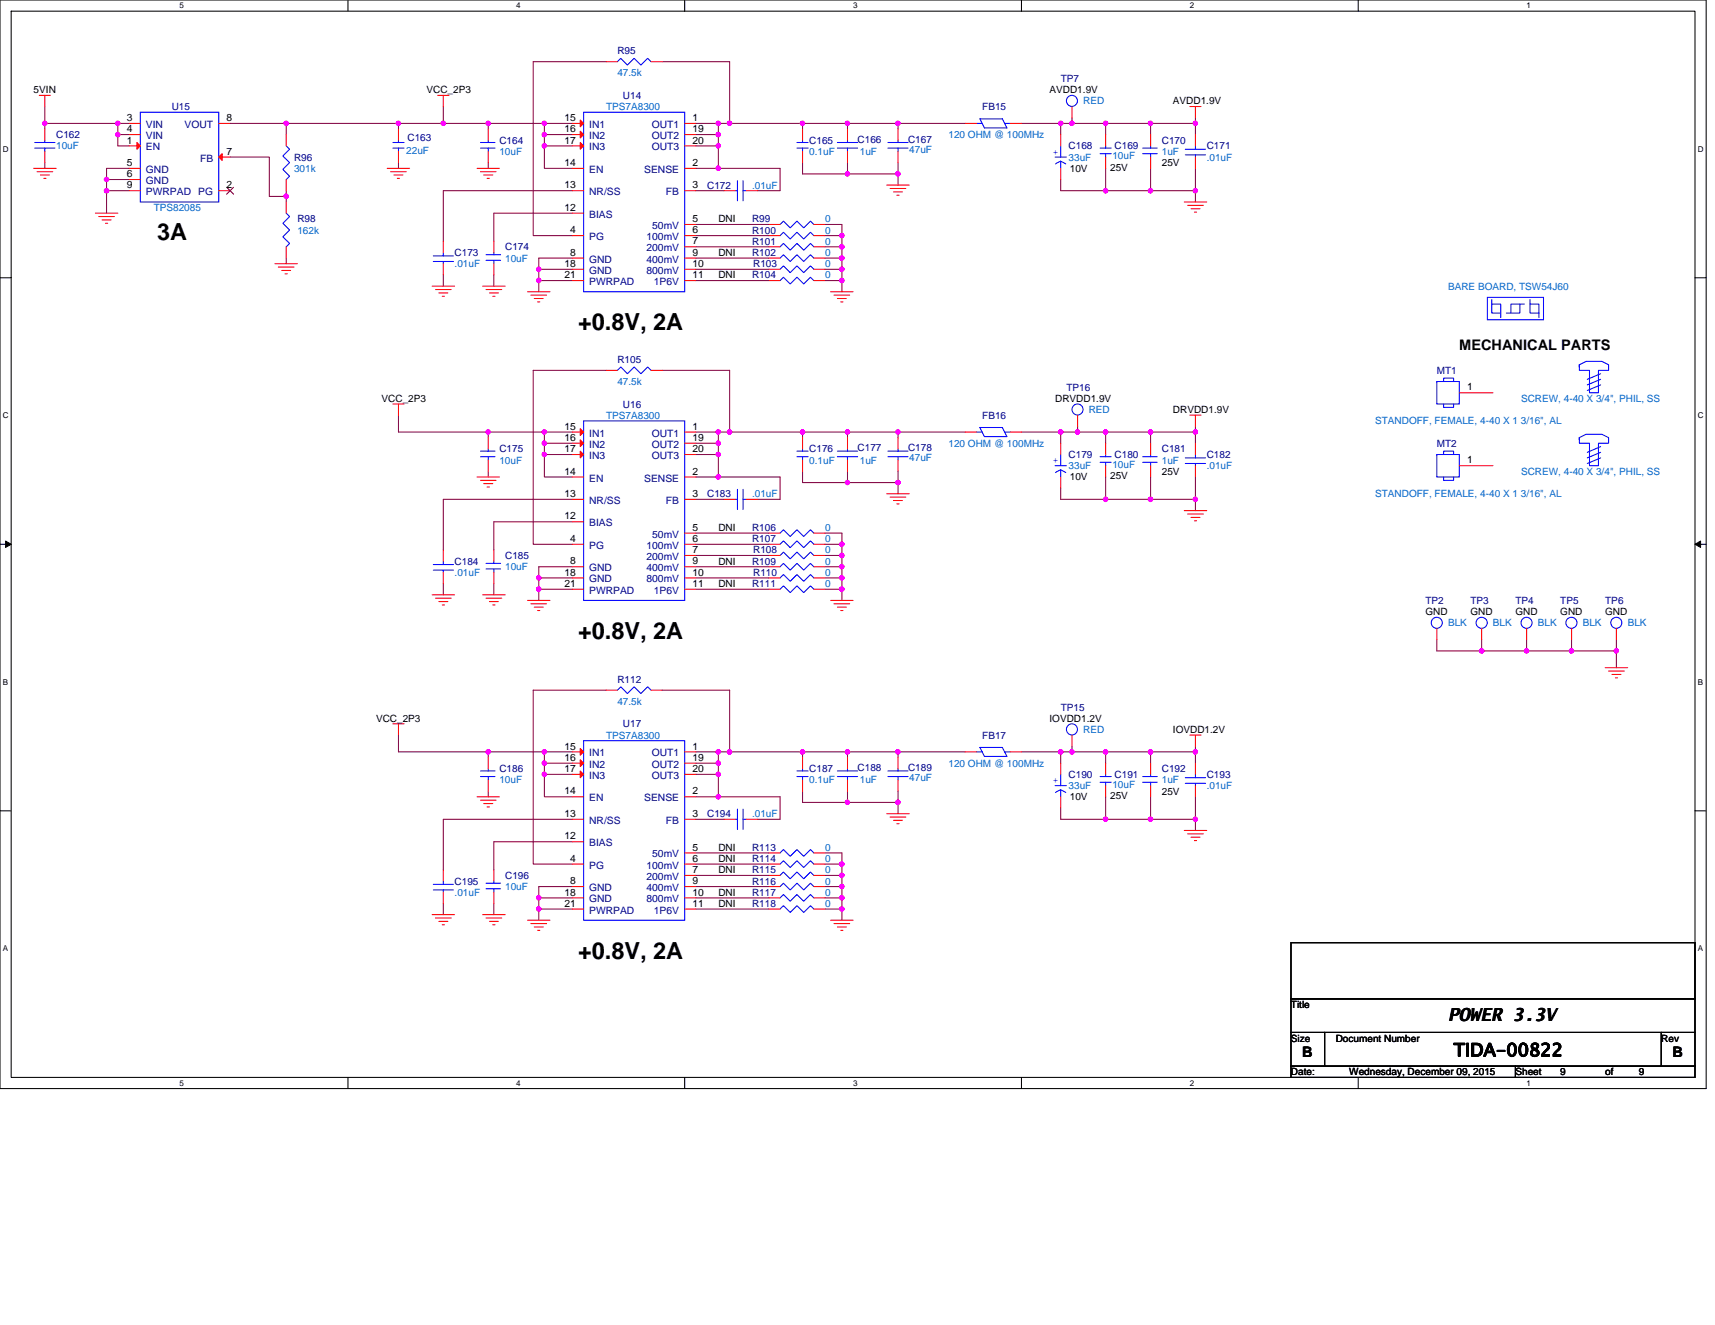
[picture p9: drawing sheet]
<svg xmlns="http://www.w3.org/2000/svg" width="279mm" height="216mm" viewBox="0 0 279 216" stroke-linecap="round" stroke-linejoin="round" font-family="sans-serif">
<path d="M0 0h278v177.4h-278zM1.8 1.8h274.3v173.8h-274.3z" fill="none" stroke="#000" stroke-width=".17"/>
<g fill="#fff">
<path d="M29.3 .2h.7v1.5h-.7z"/>
<path d="M29.3 175.7h.7v1.5h-.7z"/>
</g>
<path d="M56.7 0v1.8M56.7 175.6v1.8" fill="none" stroke="#000" stroke-width=".17"/>
<g fill="#fff">
<path d="M84.1 .2h.7v1.5h-.7z"/>
<path d="M84.1 175.7h.7v1.5h-.7z"/>
</g>
<path d="M111.5 0v1.8M111.5 175.6v1.8" fill="none" stroke="#000" stroke-width=".17"/>
<g fill="#fff">
<path d="M139 .2h.7v1.5h-.7z"/>
<path d="M139 175.7h.7v1.5h-.7z"/>
</g>
<path d="M166.4 0v1.8M166.4 175.6v1.8" fill="none" stroke="#000" stroke-width=".17"/>
<g fill="#fff">
<path d="M193.8 .2h.8v1.5h-.8z"/>
<path d="M193.8 175.7h.8v1.5h-.8z"/>
</g>
<path d="M221.3 0v1.8M221.3 175.6v1.8" fill="none" stroke="#000" stroke-width=".17"/>
<g fill="#fff">
<path d="M248.7 .2h.7v1.5h-.7z"/>
<path d="M248.7 175.7h.7v1.5h-.7z"/>
<path d="M.5 23.5h.9v1.5h-.9z"/>
<path d="M276.6 23.5h1v1.5h-1z"/>
<path d="M.5 67h.9v1.4h-.9z"/>
<path d="M276.6 67h1v1.4h-1z"/>
</g>
<path d="M0 45.3h1.8M276.1 45.3h1.9" fill="none" stroke="#000" stroke-width=".17"/>
<g fill="#fff">
<path d="M.5 110.4h.8v1.5h-.8z"/>
<path d="M276.6 110.4h.9v1.5h-.9z"/>
</g>
<path d="M0 88.7h1.8M276.1 88.7h1.9" fill="none" stroke="#000" stroke-width=".17"/>
<path d="M.9 88.2l.9 .5-.9 .5zM276.1 88.7l1-.5v1z" fill="#000" stroke="#000" stroke-width=".16"/>
<g fill="#fff">
<path d="M.5 153.8h.8v1.5h-.8z"/>
<path d="M276.6 153.8h.9v1.5h-.9z"/>
</g>
<path d="M0 132.1h1.8M276.1 132.1h1.9M210.3 153.6h65.8v9.2M210.3 153.6h65.8v9.2h-65.8zM210.3 162.8h65.8v5.4h-65.8zM210.3 168.2h5.5v5.5h-5.5zM210.3 173.7h36.6v1.9h-36.6zM215.8 168.2h54.9v5.5h-54.9zM246.9 173.7h29.2v1.9h-29.2zM270.7 168.2h5.4v5.5h-5.4z" fill="none" stroke="#000" stroke-width=".17"/>
<g fill="none" stroke="#800040" stroke-width=".17">
<path d="M7.3 17.4v2.7M72.2 17.4v2.7M98.7 10.1h-11.8v28.3h6.4M107.9 10.1h11v10M174.6 19.2v.9h5.5M194.8 19.2v.9M7.3 26.5v.9M7.3 20.1v.9M7.3 20.1h11.9M17.4 29.3v1.8M17.4 31.1v3.6M17.4 29.3h3.6"/>
<path d="M17.4 31.1h3.6M19.2 21.9h1.8M19.2 21.9v1.9h1.8M19.2 20.1v1.8M19.2 20.1h1.8M21 27.4h-3.6v1.9M37.5 20.1h9.1M37.5 25.6h6.4v6.4h2.7M46.6 20.1h18.3M46.6 20.1v1.8M46.6 31.1v.9M46.6 32v.9"/>
<path d="M64.9 20.1h7.3M64.9 26.5v.9M64.9 20.1v.9M72.2 20.1h7.3M79.5 20.1h9.2M79.5 20.1v.9M79.5 26.5v.9M88.7 20.1v1.8M88.7 23.8h4.6M88.7 20.1h4.6M88.7 21.9h4.6M88.7 23.8v3.6h4.6"/>
<path d="M88.7 21.9v1.9M93.3 31.1h-21.1v8.2M93.3 34.7h-12.8v4.6M113.4 31.1h4.5M113.4 36.6h11.9M113.4 38.4h11.9M113.4 20.1h3.6M113.4 21.9h3.6M113.4 23.8h3.6M113.4 27.4h3.6M117 27.4h10.1v3.7h-3.7M117 20.1v1.8"/>
<path d="M117 21.9v1.9M117 23.8v3.6M117 20.1h1.9M118.9 20.1h11.8M130.7 26.5v1.8h7.4M130.7 20.1v.9M130.7 20.1h7.4v.9M134.4 36.6h2.8v1.8M134.4 38.4h2.8M137.2 38.4v1.8M138.1 28.3h8.2M138.1 26.5v1.8"/>
<path d="M138.1 20.1h8.2M146.3 26.5v1.8M146.3 28.3v1.9M146.3 20.1h11M146.3 20.1v.9M166.4 20.1h6.4M172.8 20.1h1.8M172.8 20.1v1.8M172.8 29.3v1.8h7.3M180.1 20.1h7.4M180.1 31.1h7.4M180.1 20.1v1.8"/>
<path d="M180.1 27.4v3.7M187.5 20.1v1.8M187.5 27.4v3.7M187.5 20.1h7.3M187.5 31.1h7.3M194.8 27.4v3.7M194.8 31.1v1.8M194.8 20.1v1.8M46.6 42.1v.9M72.2 44.8v1.8M80.5 44.8v1.8M87.8 45.7h5.5"/>
<path d="M87.8 45.7v1.8M87.8 43.9h5.5M87.8 43.9v1.8M93.3 42.1h-5.5v1.8M113.4 40.2h11.9M113.4 42.1h11.9M113.4 43.9h11.9M113.4 45.7h11.9M134.4 40.2h2.8M134.4 45.7h2.8M134.4 43.9h2.8M134.4 42.1h2.8"/>
<path d="M137.2 40.2v1.9M137.2 45.7v1.8M137.2 43.9v1.8M137.2 42.1v1.8M64.9 67.6v2.8h14.6M79.5 70.4v.9M79.5 76.8v.9M79.5 70.4h9.2M88.7 70.4v1.8M88.7 72.2v1.9M88.7 74.1h4.6M88.7 70.4h4.6"/>
<path d="M88.7 72.2h4.6M88.7 74.1v3.6h4.6M98.7 60.3h-11.8v28.4h6.4M107.9 60.3h11v10.1M113.4 70.4h3.6M113.4 72.2h3.6M113.4 74.1h3.6M113.4 77.7h3.6M117 77.7h10.1v3.7h-3.7M117 70.4v1.8M117 72.2v1.9M117 74.1v3.6"/>
<path d="M117 70.4h1.9M118.9 70.4h11.8M130.7 76.8v1.8h7.4M130.7 70.4v.9M130.7 70.4h7.4v.9M138.1 78.6h8.2M138.1 76.8v1.8M138.1 70.4h8.2M146.3 76.8v1.8M146.3 78.6v1.9M146.3 70.4h11M146.3 70.4v.9"/>
<path d="M166.4 70.4h6.4M172.8 70.4h2.8M172.8 70.4v1.8M172.8 79.5v1.9h7.3M175.6 69.5v.9h4.5M180.1 70.4h7.4M180.1 70.4v1.8M180.1 77.7v3.7M187.5 70.4v1.8M187.5 77.7v3.7M187.5 70.4h7.3M194.8 69.5v.9"/>
<path d="M194.8 77.7v3.7M194.8 70.4v1.8M72.2 95.1v1.8M80.5 95.1v1.8M87.8 96h5.5M87.8 96v1.8M87.8 94.2h5.5M87.8 94.2v1.8M93.3 81.4h-21.1v8.2M93.3 85h-12.8v4.6M93.3 92.4h-5.5v1.8M113.4 81.4h4.5"/>
<path d="M113.4 86.9h11.9M113.4 88.7h11.9M113.4 90.5h11.9M113.4 92.4h11.9M113.4 94.2h11.9M113.4 96h11.9M134.4 86.9h2.8v1.8M134.4 88.7h2.8M134.4 90.5h2.8M134.4 96h2.8M134.4 94.2h2.8M134.4 92.4h2.8"/>
<path d="M137.2 88.7v1.8M137.2 90.5v1.9M137.2 96v1.8M137.2 94.2v1.8M137.2 92.4v1.8M180.1 81.4h7.4M187.5 81.4h7.3M194.8 81.4v1.8M64.9 119.8v2.7h14.6M98.7 112.5h-11.8v28.3h6.4M107.9 112.5h11v10M234.1 104.2v1.9h7.3"/>
<path d="M241.4 106.1h7.3M241.4 104.2v1.9M248.7 104.2v1.9M248.7 106.1h7.3M256 104.2v1.9M256 106.1h7.3M263.3 104.2v1.9M263.3 106.1v2.7M79.5 122.5h9.2M79.5 122.5v.9M79.5 128.9v.9M88.7 122.5v1.9"/>
<path d="M88.7 126.2h4.6M88.7 122.5h4.6M88.7 124.4h4.6M88.7 126.2v3.6h4.6M88.7 124.4v1.8M93.3 133.5h-21.1v8.2M93.3 137.2h-12.8v4.5M113.4 133.5h4.5M113.4 139h11.9M113.4 122.5h3.6M113.4 124.4h3.6M113.4 126.2h3.6"/>
<path d="M113.4 129.8h3.6M117 129.8h10.1v3.7h-3.7M117 122.5v1.9M117 124.4v1.8M117 126.2v3.6M117 122.5h1.9M118.9 122.5h11.8M130.7 128.9v1.8h7.4M130.7 122.5v.9M130.7 122.5h7.4v.9M134.4 139h2.8v1.8M138.1 130.7h8.2"/>
<path d="M138.1 128.9v1.8M138.1 122.5h8.2M146.3 128.9v1.8M146.3 130.7v1.9M146.3 122.5h11M146.3 122.5v.9M166.4 122.5h6.4M172.8 122.5h1.8M172.8 122.5v1.9M172.8 131.7v1.8h7.3M174.6 121.6v.9h5.5M180.1 122.5h7.4"/>
<path d="M180.1 133.5h7.4M180.1 122.5v1.9M180.1 129.8v3.7M187.5 122.5v1.9M187.5 129.8v3.7M187.5 122.5h7.3M187.5 133.5h7.3M194.8 121.6v.9M194.8 129.8v3.7M194.8 133.5v1.8M194.8 122.5v1.9M72.2 147.2v1.8"/>
<path d="M80.5 147.2v1.8M87.8 146.3h5.5M87.8 148.1h5.5M87.8 146.3v1.8M87.8 148.1v1.8M93.3 144.5h-5.5v1.8M113.4 140.8h11.9M113.4 142.6h11.9M113.4 144.5h11.9M113.4 146.3h11.9M113.4 148.1h11.9M134.4 140.8h2.8"/>
<path d="M134.4 148.1h2.8M134.4 146.3h2.8M134.4 144.5h2.8M134.4 142.6h2.8M137.2 140.8v1.8M137.2 142.6v1.9M137.2 148.1v1.8M137.2 146.3v1.8M137.2 144.5v1.8"/>
</g>
<g fill="#f0f" stroke="#f0f" stroke-width=".17">
<circle cx="172.8" cy="20.1" r=".36"/>
<circle cx="194.7" cy="20.1" r=".35"/>
<circle cx="46.6" cy="32" r=".36"/>
<circle cx="194.7" cy="31.1" r=".36"/>
<circle cx="17.4" cy="29.2" r=".36"/>
<circle cx="17.4" cy="31.1" r=".36"/>
<circle cx="187.4" cy="20.1" r=".36"/>
<circle cx="7.3" cy="20.1" r=".35"/>
<circle cx="19.2" cy="21.9" r=".36"/>
<circle cx="19.2" cy="20.1" r=".35"/>
<circle cx="137.1" cy="38.4" r=".36"/>
<circle cx="146.3" cy="28.3" r=".36"/>
<circle cx="138.1" cy="28.3" r=".35"/>
<circle cx="146.3" cy="20.1" r=".36"/>
<circle cx="138.1" cy="20.1" r=".35"/>
<circle cx="130.7" cy="20.1" r=".35"/>
<circle cx="117" cy="21.9" r=".36"/>
<circle cx="118.9" cy="20.1" r=".36"/>
<circle cx="117" cy="20.1" r=".35"/>
<circle cx="117" cy="27.4" r=".36"/>
<circle cx="117" cy="23.8" r=".35"/>
<circle cx="87.8" cy="43.9" r=".35"/>
<circle cx="180.1" cy="31.1" r=".36"/>
<circle cx="187.4" cy="31.1" r=".36"/>
<circle cx="87.8" cy="45.7" r=".36"/>
<circle cx="137.1" cy="42" r=".36"/>
<circle cx="137.1" cy="40.2" r=".36"/>
<circle cx="137.1" cy="45.7" r=".36"/>
<circle cx="137.1" cy="43.9" r=".36"/>
<circle cx="88.7" cy="20.1" r=".35"/>
<circle cx="79.5" cy="20.1" r=".35"/>
<circle cx="88.7" cy="21.9" r=".36"/>
<circle cx="88.7" cy="23.8" r=".35"/>
<circle cx="46.6" cy="20.1" r=".35"/>
<circle cx="72.2" cy="20.1" r=".36"/>
<circle cx="64.9" cy="20.1" r=".35"/>
<circle cx="172.8" cy="70.4" r=".36"/>
<circle cx="175.5" cy="70.4" r=".35"/>
<circle cx="180.1" cy="70.4" r=".35"/>
<circle cx="194.7" cy="70.4" r=".35"/>
<circle cx="137.1" cy="90.5" r=".36"/>
<circle cx="137.1" cy="88.7" r=".36"/>
<circle cx="146.3" cy="78.6" r=".36"/>
<circle cx="138.1" cy="78.6" r=".35"/>
<circle cx="118.9" cy="70.4" r=".36"/>
<circle cx="146.3" cy="70.4" r=".36"/>
<circle cx="138.1" cy="70.4" r=".35"/>
<circle cx="130.7" cy="70.4" r=".35"/>
<circle cx="117" cy="70.4" r=".35"/>
<circle cx="117" cy="74" r=".35"/>
<circle cx="117" cy="72.2" r=".36"/>
<circle cx="117" cy="77.7" r=".36"/>
<circle cx="87.8" cy="96" r=".36"/>
<circle cx="87.8" cy="94.2" r=".35"/>
<circle cx="180.1" cy="81.4" r=".36"/>
<circle cx="194.7" cy="81.4" r=".36"/>
<circle cx="187.4" cy="81.4" r=".36"/>
<circle cx="137.1" cy="96" r=".36"/>
<circle cx="137.1" cy="94.2" r=".36"/>
<circle cx="137.1" cy="92.3" r=".36"/>
<circle cx="88.7" cy="70.4" r=".35"/>
<circle cx="88.7" cy="74" r=".35"/>
<circle cx="88.7" cy="72.2" r=".36"/>
<circle cx="79.5" cy="70.4" r=".35"/>
<circle cx="187.4" cy="70.4" r=".36"/>
<circle cx="172.8" cy="122.5" r=".36"/>
<circle cx="194.7" cy="133.5" r=".35"/>
<circle cx="137.1" cy="140.8" r=".36"/>
<circle cx="146.3" cy="130.7" r=".36"/>
<circle cx="138.1" cy="130.7" r=".35"/>
<circle cx="118.8" cy="122.5" r=".36"/>
<circle cx="130.7" cy="122.5" r=".36"/>
<circle cx="146.3" cy="122.5" r=".36"/>
<circle cx="138.1" cy="122.5" r=".36"/>
<circle cx="194.7" cy="122.5" r=".36"/>
<circle cx="187.4" cy="122.5" r=".36"/>
<circle cx="117" cy="124.3" r=".35"/>
<circle cx="117" cy="122.5" r=".36"/>
<circle cx="117" cy="126.2" r=".35"/>
<circle cx="117" cy="129.8" r=".35"/>
<circle cx="87.8" cy="146.3" r=".36"/>
<circle cx="180.1" cy="133.5" r=".35"/>
<circle cx="187.4" cy="133.5" r=".36"/>
<circle cx="87.8" cy="148.1" r=".35"/>
<circle cx="137.1" cy="142.6" r=".36"/>
<circle cx="137.1" cy="144.4" r=".36"/>
<circle cx="137.1" cy="148.1" r=".36"/>
<circle cx="137.1" cy="146.3" r=".36"/>
<circle cx="88.7" cy="122.5" r=".36"/>
<circle cx="88.7" cy="124.3" r=".35"/>
<circle cx="88.7" cy="126.2" r=".35"/>
<circle cx="79.5" cy="122.5" r=".36"/>
<circle cx="248.7" cy="106.1" r=".35"/>
<circle cx="241.4" cy="106.1" r=".36"/>
<circle cx="263.3" cy="106.1" r=".35"/>
<circle cx="256" cy="106.1" r=".36"/>
<circle cx="174.6" cy="122.5" r=".36"/>
<circle cx="180.1" cy="122.5" r=".36"/>
<circle cx="174.6" cy="20.1" r=".35"/>
<circle cx="180.1" cy="20.1" r=".35"/>
</g>
<g fill="none" stroke="#f00" stroke-width=".17">
<path d="M6.4 15.5h1.8M7.3 15.5v1.9M71.3 15.5h1.9M72.2 15.5v1.9M98.7 10.1h1.9M106.1 10.1h1.8M174.6 17.4v1.8M193.8 17.4h1.9M194.8 17.4v1.8M5.5 27.4h3.6M6 28h2.6M6.6 28.5h1.4"/>
<path d="M7.1 29.1h.4M7.3 21v1.9M7.3 24.7v1.8M15.5 34.7h3.7M16.1 35.3h2.5M16.6 35.8h1.5M17.2 36.4h.3M21 23.8h1.9M21 31.1h1.9M21 20.1h1.9M21 21.9h1.9M21 29.3h1.9"/>
<path d="M21 27.4h1.9M35.6 20.1h1.9M35.6 31.1h1.9M35.6 25.6h1.9M46.6 32.9v1.8M46.6 21.9v1.9M46.6 29.3v1.8M63.1 27.4h3.6M63.6 28h2.6M64.2 28.5h1.4M64.7 29.1h.4M64.9 21v1.9"/>
<path d="M64.9 24.7v1.8M72.2 39.3v1.8M77.7 27.4h3.7M78.3 28h2.5M78.8 28.5h1.5M79.4 29.1h.3M79.5 21v1.9M79.5 24.7v1.8M80.5 39.3v1.8M93.3 34.7h1.8M93.3 27.4h1.8M93.3 21.9h1.8"/>
<path d="M93.3 20.1h1.8M93.3 31.1h1.8M93.3 38.4h1.8M93.3 23.8h1.8M111.5 20.1h1.9M111.5 27.4h1.9M111.5 36.6h1.9M111.5 38.4h1.9M111.5 21.9h1.9M111.5 23.8h1.9M111.5 31.1h1.9M117.9 31.1h1.9"/>
<path d="M121.6 31.1h1.8M125.3 38.4h1.8M125.3 36.6h1.8M130.7 21v1.9M130.7 24.7v1.8M132.6 38.4h1.8M132.6 36.6h1.8M138.1 21v1.9M138.1 24.7v1.8M144.5 30.2h3.6M145 30.7h2.6M145.6 31.3h1.4"/>
<path d="M146.1 31.8h.4M146.3 21v1.9M146.3 24.7v1.8M157.3 20.1h1.8M164.6 20.1h1.8M172.8 21.9v1.9M172.8 27.4v1.9M180.1 21.9v1.9M180.1 25.6v1.8M187.5 21.9v1.9M187.5 25.6v1.8M192.9 32.9h3.7"/>
<path d="M193.5 33.5h2.5M194 34h1.5M194.6 34.6h.3M194.8 25.6v1.8M194.8 21.9v1.9M44.8 43h3.7M45.3 43.5h2.6M45.9 44.1h1.4M46.4 44.6h.4M46.6 40.2v1.9M70.4 46.6h3.7M71 47.2h2.5"/>
<path d="M71.5 47.7h1.5M72.1 48.3h.3M72.2 43v1.8M78.6 46.6h3.7M79.2 47.2h2.5M79.7 47.7h1.5M80.3 48.3h.3M80.5 43v1.8M85.9 47.5h3.7M86.5 48.1h2.5M87 48.6h1.5M87.6 49.2h.3"/>
<path d="M93.3 43.9h1.8M93.3 45.7h1.8M93.3 42.1h1.8M111.5 40.2h1.9M111.5 42.1h1.9M111.5 43.9h1.9M111.5 45.7h1.9M125.3 42.1h1.8M125.3 43.9h1.8M125.3 40.2h1.8M125.3 45.7h1.8M132.6 42.1h1.8"/>
<path d="M132.6 43.9h1.8M132.6 40.2h1.8M132.6 45.7h1.8M135.3 47.5h3.7M135.9 48.1h2.5M136.4 48.6h1.5M137 49.2h.3M64 65.8h1.8M64.9 65.8v1.8M77.7 77.7h3.7M78.3 78.3h2.5M78.8 78.8h1.5"/>
<path d="M79.4 79.4h.3M79.5 71.3v1.9M79.5 75v1.8M93.3 77.7h1.8M93.3 72.2h1.8M93.3 70.4h1.8M93.3 74.1h1.8M98.7 60.3h1.9M106.1 60.3h1.8M111.5 70.4h1.9M111.5 77.7h1.9M111.5 72.2h1.9"/>
<path d="M111.5 74.1h1.9M130.7 71.3v1.9M130.7 75v1.8M138.1 71.3v1.9M138.1 75v1.8M146.3 71.3v1.9M146.3 75v1.8M157.3 70.4h1.8M164.6 70.4h1.8M172.8 72.2v1.9M172.8 77.7v1.8M175.6 67.6v1.9"/>
<path d="M180.1 72.2v1.9M180.1 75.9v1.8M187.5 72.2v1.9M187.5 75.9v1.8M193.8 67.6h1.9M194.8 67.6v1.9M194.8 75.9v1.8M194.8 72.2v1.9M237.7 75.9h5.5M237.7 64h5.5M70.4 96.9h3.7M71 97.5h2.5"/>
<path d="M71.5 98h1.5M72.1 98.6h.3M72.2 93.3v1.8M72.2 89.6v1.8M78.6 96.9h3.7M79.2 97.5h2.5M79.7 98h1.5M80.3 98.6h.3M80.5 89.6v1.8M80.5 93.3v1.8M85.9 97.8h3.7M86.5 98.4h2.5"/>
<path d="M87 98.9h1.5M87.6 99.5h.3M93.3 85h1.8M93.3 94.2h1.8M93.3 81.4h1.8M93.3 88.7h1.8M93.3 96h1.8M93.3 92.4h1.8M111.5 86.9h1.9M111.5 88.7h1.9M111.5 90.5h1.9M111.5 92.4h1.9"/>
<path d="M111.5 94.2h1.9M111.5 96h1.9M111.5 81.4h1.9M117.9 81.4h1.9M121.6 81.4h1.8M125.3 86.9h1.8M125.3 88.7h1.8M125.3 92.4h1.8M125.3 96h1.8M125.3 90.5h1.8M125.3 94.2h1.8M132.6 86.9h1.8"/>
<path d="M132.6 88.7h1.8M132.6 92.4h1.8M132.6 96h1.8M132.6 90.5h1.8M132.6 94.2h1.8M135.3 97.8h3.7M135.9 98.4h2.5M136.4 98.9h1.5M137 99.5h.3M144.5 80.5h3.6M145 81h2.6M145.6 81.6h1.4"/>
<path d="M146.1 82.1h.4M192.9 83.2h3.7M193.5 83.8h2.5M194 84.3h1.5M194.6 84.9h.3M64 117.9h1.8M64.9 117.9v1.9M98.7 112.5h1.9M106.1 112.5h1.8M174.6 119.8v1.8M193.8 119.8h1.9M194.8 119.8v1.8"/>
<path d="M234.1 102.4v1.8M241.4 102.4v1.8M248.7 102.4v1.8M256 102.4v1.8M261.5 108.8h3.7M262.1 109.3h2.5M262.6 109.9h1.5M263.2 110.4h.3M263.3 102.4v1.8M77.7 129.8h3.7M78.3 130.4h2.5M78.8 130.9h1.5"/>
<path d="M79.4 131.5h.3M79.5 123.4v1.9M79.5 127.1v1.8M93.3 137.2h1.8M93.3 129.8h1.8M93.3 124.4h1.8M93.3 122.5h1.8M93.3 133.5h1.8M93.3 126.2h1.8M111.5 122.5h1.9M111.5 129.8h1.9M111.5 139h1.9"/>
<path d="M111.5 124.4h1.9M111.5 126.2h1.9M111.5 133.5h1.9M117.9 133.5h1.9M121.6 133.5h1.8M125.3 139h1.8M130.7 123.4v1.9M130.7 127.1v1.8M132.6 139h1.8M138.1 123.4v1.9M138.1 127.1v1.8M144.5 132.6h3.6"/>
<path d="M145 133.1h2.6M145.6 133.7h1.4M146.1 134.2h.4M146.3 123.4v1.9M146.3 127.1v1.8M157.3 122.5h1.8M164.6 122.5h1.8M172.8 124.4v1.8M172.8 129.8v1.9M180.1 124.4v1.8M180.1 128v1.8M187.5 124.4v1.8"/>
<path d="M187.5 128v1.8M192.9 135.3h3.7M193.5 135.9h2.5M194 136.4h1.5M194.6 137h.3M194.8 128v1.8M194.8 124.4v1.8M70.4 149h3.7M71 149.6h2.5M71.5 150.1h1.5M72.1 150.7h.3M72.2 145.4v1.8"/>
<path d="M72.2 141.7v1.9M78.6 149h3.7M79.2 149.6h2.5M79.7 150.1h1.5M80.3 150.7h.3M80.5 141.7v1.9M80.5 145.4v1.8M85.9 149.9h3.7M86.5 150.5h2.5M87 151h1.5M87.6 151.6h.3M93.3 146.3h1.8"/>
<path d="M93.3 140.8h1.8M93.3 148.1h1.8M93.3 144.5h1.8M111.5 140.8h1.9M111.5 142.6h1.9M111.5 144.5h1.9M111.5 146.3h1.9M111.5 148.1h1.9M125.3 142.6h1.8M125.3 144.5h1.8M125.3 148.1h1.8M125.3 140.8h1.8"/>
<path d="M125.3 146.3h1.8M132.6 142.6h1.8M132.6 144.5h1.8M132.6 148.1h1.8M132.6 140.8h1.8M132.6 146.3h1.8M135.3 149.9h3.7M135.9 150.5h2.5M136.4 151h1.5M137 151.6h.3"/>
</g>
<g fill="none" stroke="#00f" stroke-width=".17">
<path d="M22.9 18.3h12.7v14.6h-12.7zM95.1 18.3h16.4v29.2h-16.4zM100.6 10.1l.5-.6 1.1 1.1 1.1-1.1 1.1 1.1 1.1-1.1 .6 .6M159.6 19.4h3.7l.7 1.4h-3.6zM5.7 24.1h3.3M5.7 23.2h3.3M7.3 22.9v.3M7.3 24.1v.6M46.6 34.7l.6 .6-1.1 1.1 1.1 1.1-1.1 1.1 1.1 1.1-.6 .5M46.6 23.8l.6 .5-1.1 1.1 1.1 1.1-1.1 1.1 1.1 1.1-.6 .6M64 23.2h1.8M64 24.1h1.8"/>
<path d="M64.9 22.9v.3M64.9 24.1v.6M78.3 24.1h2.3M78.3 23.2h2.3M79.5 22.9v.3M79.5 24.1v.6M119.8 31.1h.3M120.1 29.4v3.3M121.1 29.4v3.3M121.1 31.1h.5M127.1 38.4l.5-.6 1.1 1.1 1.1-1.1 1.1 1.1 1.1-1.1 .6 .6M127.1 36.6l.5-.6 1.1 1.1 1.1-1.1 1.1 1.1 1.1-1.1 .6 .6"/>
<path d="M129.8 23.2h1.9M129.8 24.1h1.9M130.7 22.9v.3M130.7 24.1v.6M136.4 24.1h3.3M136.4 23.2h3.3M138.1 22.9v.3M138.1 24.1v.6M144.7 24.1h3.2M144.7 23.2h3.2M146.3 22.9v.3M146.3 24.1v.6"/>
<path d="M159.1 20.1h.9M163.7 20.1h.9M171.9 25.6h1.8M172.7 26.3l.9 .4M172.8 26.3v1.1M172.8 23.8v1.8M172.8 26.3l-.8 .4M179.2 24.1h1.8M179.2 25h1.8M180.1 23.8v.3M180.1 25v.6M186.2 25h2.3"/>
<path d="M186.2 24.1h2.3M187.5 23.8v.3M187.5 25v.6M193.1 24.3h3.3M193.1 25.2h3.3M194.8 25.2v.4M194.8 23.8v.5M70.6 41.7h3.3M70.6 42.6h3.3M72.2 42.6v.4M72.2 41.1v.6M79.2 42.4h2.4"/>
<path d="M79.2 41.5h2.4M80.5 41.1v.4M80.5 42.4v.6M127.1 42.1l.5-.6 1.1 1.1 1.1-1.1 1.1 1.1 1.1-1.1 .6 .6M127.1 43.9l.5-.6 1.1 1.1 1.1-1.1 1.1 1.1 1.1-1.1 .6 .6M127.1 40.2l.5-.5 1.1 1.1 1.1-1.1 1.1 1.1 1.1-1.1 .6 .5M127.1 45.7l.5-.5 1.1 1.1 1.1-1.1 1.1 1.1 1.1-1.1 .6 .5M242.3 48.5h9.2v3.6h-9.2zM243 49.6h1.5v2.2M243 48.8v2.2h1.5M247.6 49.6v1.4h-2.2M248.3 49.6h-2.2v1.4"/>
<path d="M249.3 49.6h1.4v2.2M249.3 48.8v2.2h1.4M257.3 59.4l1.1-.5h2.6l1.1 .5v.9h-1.7v3.7h-1.4v-3.7h-1.7zM78.3 74.4h2.3M78.3 73.5h2.3M79.5 73.2v.3M79.5 74.4v.6M95.1 68.6h16.4v29.2h-16.4zM100.6 60.3l.5-.5 1.1 1.1 1.1-1.1 1.1 1.1 1.1-1.1 .6 .5M120.1 79.7v3.3M121.1 79.7v3.3M129.8 73.5h1.9"/>
<path d="M129.8 74.4h1.9M130.7 73.2v.3M130.7 74.4v.6M136.4 74.4h3.3M136.4 73.5h3.3M138.1 73.2v.3M138.1 74.4v.6M144.7 74.4h3.2M144.7 73.5h3.2M146.3 73.2v.3M146.3 74.4v.6M159.1 70.4h.9"/>
<path d="M159.6 69.7h3.7l.7 1.4h-3.6zM163.7 70.4h.9M171.9 75.9h1.8M172.7 76.6l.9 .4M172.8 76.6v1.1M172.8 74.1v1.8M172.8 76.6l-.8 .4M179.2 74.4h1.8M179.2 75.3h1.8M180.1 74.1v.3M180.1 75.3v.6M186.2 75.3h2.3"/>
<path d="M186.2 74.4h2.3M187.5 74.1v.3M187.5 75.3v.6M193.1 74.6h3.3M193.1 75.5h3.3M194.8 75.5v.4M194.8 74.1v.5M234.1 74.1h3.6v3.6h-3.6zM234.1 62.2h3.6v3.6h-3.6zM235.2 74.1v-.6h1.6v.6M235.2 62.2v-.6h1.6v.6M235.2 77.7v.6h1.6v-.6"/>
<path d="M235.2 65.8v.6h1.6v-.6M257.3 71.3l1.1-.5h2.6l1.1 .5v.9h-1.7v3.7h-1.4v-3.7h-1.7zM260.8 60.9l-2.2 .9M260.8 61.8l-2.2 .9M260.8 62.7l-2.2 .9M260.8 72.8l-2.2 .9M260.8 73.7l-2.2 .9M260.8 74.6l-2.2 .9M70.6 92h3.3M70.6 92.9h3.3M72.2 92.9v.4M72.2 91.4v.6"/>
<path d="M79.2 92.7h2.4M79.2 91.8h2.4M80.5 91.4v.4M80.5 92.7v.6M119.8 81.4h.3M121.1 81.4h.5M127.1 86.9l.5-.6 1.1 1.1 1.1-1.1 1.1 1.1 1.1-1.1 .6 .6M127.1 88.7l.5-.6 1.1 1.1 1.1-1.1 1.1 1.1 1.1-1.1 .6 .6M127.1 92.4l.5-.6 1.1 1.1 1.1-1.1 1.1 1.1 1.1-1.1 .6 .6M127.1 96l.5-.5 1.1 1.1 1.1-1.1 1.1 1.1 1.1-1.1 .6 .5M127.1 90.5l.5-.5 1.1 1.1 1.1-1.1 1.1 1.1 1.1-1.1 .6 .5M127.1 94.2l.5-.6 1.1 1.1 1.1-1.1 1.1 1.1 1.1-1.1 .6 .6"/>
<path d="M100.6 112.5l.5-.6 1.1 1.1 1.1-1.1 1.1 1.1 1.1-1.1 .6 .6M78.3 126.5h2.3M78.3 125.6h2.3M79.5 125.3v.3M79.5 126.5v.6M95.1 120.7h16.4v29.2h-16.4zM119.8 133.5h.3M120.1 131.8v3.3M121.1 131.8v3.3M121.1 133.5h.5M127.1 139l.5-.6 1.1 1.1 1.1-1.1 1.1 1.1 1.1-1.1 .6 .6M129.8 125.6h1.9"/>
<path d="M129.8 126.5h1.9M130.7 125.3v.3M130.7 126.5v.6M136.4 126.5h3.3M136.4 125.6h3.3M138.1 125.3v.3M138.1 126.5v.6M144.7 126.5h3.2M144.7 125.6h3.2M146.3 125.3v.3M146.3 126.5v.6M159.1 122.5h.9"/>
<path d="M159.6 121.8h3.7l.7 1.5h-3.6zM163.7 122.5h.9M171.9 128h1.8M172.7 128.7l.9 .4M172.8 128.7v1.1M172.8 126.2v1.8M172.8 128.7l-.8 .4M179.2 126.5h1.8M179.2 127.5h1.8M180.1 126.2v.3M180.1 127.5v.5M186.2 127.5h2.3"/>
<path d="M186.2 126.5h2.3M187.5 126.2v.3M187.5 127.5v.5M193.1 126.7h3.3M193.1 127.6h3.3M194.8 127.6v.4M194.8 126.2v.5M70.6 144.1h3.3M70.6 145h3.3M72.2 145v.4M72.2 143.6v.5M79.2 144.8h2.4"/>
<path d="M79.2 143.9h2.4M80.5 143.6v.3M80.5 144.8v.6M127.1 142.6l.5-.5 1.1 1.1 1.1-1.1 1.1 1.1 1.1-1.1 .6 .5M127.1 144.5l.5-.6 1.1 1.1 1.1-1.1 1.1 1.1 1.1-1.1 .6 .6M127.1 148.1l.5-.5 1.1 1.1 1.1-1.1 1.1 1.1 1.1-1.1 .6 .5M127.1 140.8l.5-.5 1.1 1.1 1.1-1.1 1.1 1.1 1.1-1.1 .6 .5M127.1 146.3l.5-.5 1.1 1.1 1.1-1.1 1.1 1.1 1.1-1.1 .6 .5"/>
<circle cx="174.6" cy="16.4" r=".9"/>
<circle cx="175.5" cy="66.7" r=".9"/>
<circle cx="174.6" cy="118.8" r=".9"/>
<circle cx="234.1" cy="101.5" r=".9"/>
<circle cx="241.4" cy="101.5" r=".9"/>
<circle cx="248.7" cy="101.5" r=".9"/>
<circle cx="256" cy="101.5" r=".9"/>
<circle cx="263.3" cy="101.5" r=".9"/>
</g>
<g fill="#f00" stroke="#f00" stroke-width=".17">
<path d="M94.5 123.8l.6 .6-.6 .5z"/>
<path d="M94.5 122l.6 .5-.6 .6z"/>
<path d="M94.5 125.6l.6 .6-.6 .5z"/>
<path d="M94.5 21.4l.6 .5-.6 .6z"/>
<path d="M94.5 19.6l.6 .5-.6 .6z"/>
<path d="M94.5 23.2l.6 .6-.6 .5z"/>
<path d="M94.5 71.7l.6 .5-.6 .6z"/>
<path d="M94.5 69.8l.6 .6-.6 .6z"/>
<path d="M94.5 73.5l.6 .6-.6 .5z"/>
<path d="M22.3 23.2l.6 .6-.6 .5z"/>
<path d="M35.6 25.6l.6-.6v1.1z"/>
</g>
<path d="M36.9 30.5l1.2 1.1M38 30.5l-1.1 1.1" fill="none" stroke="#800000" stroke-width=".16"/>
<g font-size="3.8">
<text x="25.6" y="39.2">3A</text>
<text x="94.2" y="53.8">+0.8V, 2A</text>
<text x="94.2" y="104.1">+0.8V, 2A</text>
<text x="94.2" y="156.2">+0.8V, 2A</text>
</g>
<g font-size="2.9">
<text x="235.9" y="166.4">POWER 3.3V</text>
<text x="236.8" y="172.1">TIDA-00822</text>
</g>
<g font-size="2.4">
<text x="237.7" y="57.1">MECHANICAL PARTS</text>
<text x="212.1" y="172.3">B</text>
<text x="272.5" y="172.3">B</text>
</g>
<g font-size="1.7">
<text x="20.7" y="23.4">1</text>
<text x="20.7" y="19.7">3</text>
<text x="20.7" y="21.5">4</text>
<text x="36.9" y="19.7">8</text>
<text x="91.9" y="21.5">16</text>
<text x="91.9" y="19.7">15</text>
<text x="91.9" y="23.4">17</text>
<text x="112.8" y="19.7">1</text>
<text x="112.8" y="21.5">19</text>
<text x="112.8" y="23.4">20</text>
<text x="20.7" y="28.9">6</text>
<text x="20.7" y="27.1">5</text>
<text x="36.9" y="25.2">7</text>
<text x="91.9" y="27.1">14</text>
<text x="112.8" y="27.1">2</text>
<text x="20.7" y="30.7">9</text>
<text x="36.9" y="30.7">2</text>
<text x="91.9" y="34.4">12</text>
<text x="91.9" y="30.7">13</text>
<text x="112.8" y="30.7">3</text>
<text x="92.9" y="38">4</text>
<text x="92.9" y="41.7">8</text>
<text x="112.8" y="36.2">5</text>
<text x="112.8" y="38">6</text>
<text x="112.8" y="39.8">7</text>
<text x="112.8" y="41.7">9</text>
<text x="91.9" y="43.5">18</text>
<text x="91.9" y="45.3">21</text>
<text x="112.8" y="45.3">11</text>
<text x="112.8" y="43.5">10</text>
<text x="239" y="63.6">1</text>
<text x="91.9" y="71.8">16</text>
<text x="91.9" y="70">15</text>
<text x="112.8" y="70">1</text>
<text x="112.8" y="71.8">19</text>
<text x="91.9" y="77.3">14</text>
<text x="91.9" y="73.7">17</text>
<text x="112.8" y="77.3">2</text>
<text x="112.8" y="73.7">20</text>
<text x="239" y="75.5">1</text>
<text x="91.9" y="81">13</text>
<text x="112.8" y="81">3</text>
<text x="91.9" y="84.6">12</text>
<text x="92.9" y="88.3">4</text>
<text x="112.8" y="86.5">5</text>
<text x="112.8" y="88.3">6</text>
<text x="91.9" y="93.8">18</text>
<text x="91.9" y="95.6">21</text>
<text x="92.9" y="92">8</text>
<text x="112.8" y="95.6">11</text>
<text x="112.8" y="90.1">7</text>
<text x="112.8" y="92">9</text>
<text x="112.8" y="93.8">10</text>
<text x="91.9" y="124">16</text>
<text x="91.9" y="122.1">15</text>
<text x="91.9" y="125.8">17</text>
<text x="112.8" y="122.1">1</text>
<text x="112.8" y="124">19</text>
<text x="112.8" y="125.8">20</text>
<text x="91.9" y="129.5">14</text>
<text x="112.8" y="129.5">2</text>
<text x="91.9" y="136.8">12</text>
<text x="91.9" y="133.1">13</text>
<text x="112.8" y="133.1">3</text>
<text x="92.9" y="140.4">4</text>
<text x="112.8" y="138.6">5</text>
<text x="112.8" y="140.4">6</text>
<text x="112.8" y="142.3">7</text>
<text x="91.9" y="145.9">18</text>
<text x="91.9" y="147.7">21</text>
<text x="92.9" y="144.1">8</text>
<text x="112.8" y="147.7">11</text>
<text x="112.8" y="144.1">9</text>
<text x="112.8" y="145.9">10</text>
</g>
<g font-size="1.7" fill="#000080">
<text x="23.8" y="20.8">VIN</text>
<text x="23.8" y="22.7">VIN</text>
<text x="30.1" y="20.8">VOUT</text>
<text x="96" y="22.7">IN2</text>
<text x="96" y="20.8">IN1</text>
<text x="106.2" y="20.8">OUT1</text>
<text x="106.2" y="22.7">OUT2</text>
<text x="23.8" y="24.5">EN</text>
<text x="23.8" y="30">GND</text>
<text x="23.8" y="28.2">GND</text>
<text x="32.6" y="26.3">FB</text>
<text x="96" y="28.2">EN</text>
<text x="96" y="24.5">IN3</text>
<text x="104.9" y="28.2">SENSE</text>
<text x="106.2" y="24.5">OUT3</text>
<text x="23.8" y="31.8">PWRPAD</text>
<text x="32.3" y="31.8">PG</text>
<text x="96" y="35.5">BIAS</text>
<text x="96" y="31.8">NR/SS</text>
<text x="108.5" y="31.8">FB</text>
<text x="96" y="39.1">PG</text>
<text x="105.3" y="39.1">100mV</text>
<text x="105.3" y="41">200mV</text>
<text x="106.3" y="37.3">50mV</text>
<text x="96" y="44.6">GND</text>
<text x="96" y="46.5">PWRPAD</text>
<text x="96" y="42.8">GND</text>
<text x="105.3" y="42.8">400mV</text>
<text x="105.3" y="44.6">800mV</text>
<text x="106.5" y="46.5">1P6V</text>
<text x="96" y="71.1">IN1</text>
<text x="106.2" y="71.1">OUT1</text>
<text x="96" y="73">IN2</text>
<text x="96" y="74.8">IN3</text>
<text x="106.2" y="73">OUT2</text>
<text x="106.2" y="74.8">OUT3</text>
<text x="96" y="78.5">EN</text>
<text x="96" y="82.1">NR/SS</text>
<text x="104.9" y="78.5">SENSE</text>
<text x="108.5" y="82.1">FB</text>
<text x="96" y="85.8">BIAS</text>
<text x="96" y="89.4">PG</text>
<text x="105.3" y="89.4">100mV</text>
<text x="106.3" y="87.6">50mV</text>
<text x="96" y="94.9">GND</text>
<text x="96" y="93.1">GND</text>
<text x="105.3" y="91.2">200mV</text>
<text x="105.3" y="93.1">400mV</text>
<text x="105.3" y="94.9">800mV</text>
<text x="96" y="96.8">PWRPAD</text>
<text x="106.5" y="96.8">1P6V</text>
<text x="96" y="125.1">IN2</text>
<text x="96" y="123.3">IN1</text>
<text x="106.2" y="123.3">OUT1</text>
<text x="106.2" y="125.1">OUT2</text>
<text x="96" y="130.6">EN</text>
<text x="96" y="126.9">IN3</text>
<text x="104.9" y="130.6">SENSE</text>
<text x="106.2" y="126.9">OUT3</text>
<text x="96" y="137.9">BIAS</text>
<text x="96" y="134.2">NR/SS</text>
<text x="108.5" y="134.2">FB</text>
<text x="96" y="141.5">PG</text>
<text x="105.3" y="141.5">100mV</text>
<text x="105.3" y="143.4">200mV</text>
<text x="106.3" y="139.7">50mV</text>
<text x="96" y="147">GND</text>
<text x="96" y="148.9">PWRPAD</text>
<text x="96" y="145.2">GND</text>
<text x="105.3" y="145.2">400mV</text>
<text x="105.3" y="147">800mV</text>
<text x="106.5" y="148.9">1P6V</text>
</g>
<g font-size="1.6" fill="#000080">
<text x="100.6" y="8.8">R95</text>
<text x="28" y="17.9">U15</text>
<text x="101.5" y="16.1">U14</text>
<text x="160" y="17.9">FB15</text>
<text x="172.8" y="13.4">TP7</text>
<text x="9.1" y="22.5">C162</text>
<text x="66.4" y="23.1">C163</text>
<text x="81.4" y="23.4">C164</text>
<text x="131.8" y="23.4">C165</text>
<text x="139.7" y="23.2">C166</text>
<text x="147.9" y="23.2">C167</text>
<text x="189.3" y="23.4">C170</text>
<text x="47.9" y="26.2">R96</text>
<text x="174.1" y="24.3">C168</text>
<text x="181.6" y="24.3">C169</text>
<text x="196.6" y="24.3">C171</text>
<text x="115.2" y="30.7">C172</text>
<text x="48.5" y="36.2">R98</text>
<text x="74.1" y="41.7">C173</text>
<text x="82.3" y="40.8">C174</text>
<text x="122.5" y="38.1">R100</text>
<text x="122.5" y="41.7">R102</text>
<text x="122.5" y="36.2">R99</text>
<text x="122.5" y="39.9">R101</text>
<text x="122.5" y="45.4">R104</text>
<text x="122.7" y="43.5">R103</text>
<text x="100.6" y="59.1">R105</text>
<text x="173.7" y="63.6">TP16</text>
<text x="234.1" y="60.9">MT1</text>
<text x="101.5" y="66.4">U16</text>
<text x="160" y="68.2">FB16</text>
<text x="81.4" y="73.7">C175</text>
<text x="131.8" y="73.7">C176</text>
<text x="139.7" y="73.5">C177</text>
<text x="147.9" y="73.5">C178</text>
<text x="174.1" y="74.6">C179</text>
<text x="181.6" y="74.6">C180</text>
<text x="189.3" y="73.7">C181</text>
<text x="196.6" y="74.6">C182</text>
<text x="234.1" y="72.8">MT2</text>
<text x="115.2" y="81">C183</text>
<text x="122.5" y="86.5">R106</text>
<text x="122.5" y="88.3">R107</text>
<text x="74.1" y="92">C184</text>
<text x="82.3" y="91.1">C185</text>
<text x="122.5" y="92">R109</text>
<text x="122.5" y="95.7">R111</text>
<text x="122.7" y="90.2">R108</text>
<text x="122.7" y="93.8">R110</text>
<text x="232.2" y="98.4">TP2</text>
<text x="239.6" y="98.4">TP3</text>
<text x="246.9" y="98.4">TP4</text>
<text x="254.2" y="98.4">TP5</text>
<text x="261.5" y="98.4">TP6</text>
<text x="100.6" y="111.2">R112</text>
<text x="101.5" y="118.5">U17</text>
<text x="172.8" y="115.8">TP15</text>
<text x="81.4" y="125.8">C186</text>
<text x="131.8" y="125.8">C187</text>
<text x="139.7" y="125.6">C188</text>
<text x="147.9" y="125.6">C189</text>
<text x="160" y="120.4">FB17</text>
<text x="189.3" y="125.8">C192</text>
<text x="174.1" y="126.7">C190</text>
<text x="181.6" y="126.7">C191</text>
<text x="196.6" y="126.7">C193</text>
<text x="115.2" y="133.1">C194</text>
<text x="82.3" y="143.2">C196</text>
<text x="122.5" y="138.6">R113</text>
<text x="122.5" y="142.3">R115</text>
<text x="122.5" y="140.5">R114</text>
<text x="74.1" y="144.1">C195</text>
<text x="122.5" y="144.1">R116</text>
<text x="122.5" y="147.8">R118</text>
<text x="122.5" y="145.9">R117</text>
</g>
<g font-size="1.6">
<text x="5.5" y="15.2">5VIN</text>
<text x="69.5" y="15.2">VCC_2P3</text>
<text x="171" y="15.2">AVDD1.9V</text>
<text x="191.1" y="17">AVDD1.9V</text>
<text x="174.3" y="28">10V</text>
<text x="180.9" y="27.8">25V</text>
<text x="189.3" y="27.1">25V</text>
<text x="117" y="41.7">DNI</text>
<text x="117" y="36.2">DNI</text>
<text x="117" y="45.4">DNI</text>
<text x="62.2" y="65.5">VCC_2P3</text>
<text x="171.9" y="65.5">DRVDD1.9V</text>
<text x="191.1" y="67.3">DRVDD1.9V</text>
<text x="189.3" y="77.4">25V</text>
<text x="174.3" y="78.3">10V</text>
<text x="180.9" y="78.1">25V</text>
<text x="117" y="86.5">DNI</text>
<text x="117" y="92">DNI</text>
<text x="117" y="95.7">DNI</text>
<text x="232.2" y="100.2">GND</text>
<text x="239.6" y="100.2">GND</text>
<text x="246.9" y="100.2">GND</text>
<text x="254.2" y="100.2">GND</text>
<text x="261.5" y="100.2">GND</text>
<text x="61.3" y="117.6">VCC_2P3</text>
<text x="171" y="117.6">IOVDD1.2V</text>
<text x="191.1" y="119.4">IOVDD1.2V</text>
<text x="174.3" y="130.4">10V</text>
<text x="180.9" y="130.2">25V</text>
<text x="189.3" y="129.5">25V</text>
<text x="117" y="138.6">DNI</text>
<text x="117" y="142.3">DNI</text>
<text x="117" y="140.5">DNI</text>
<text x="117" y="147.8">DNI</text>
<text x="117" y="145.9">DNI</text>
<text x="210.3" y="164.2">Title</text>
<text x="210.3" y="169.7">Size</text>
<text x="217.6" y="169.7">Document Number</text>
<text x="270.7" y="169.7">Rev</text>
<text x="210.3" y="175.2">Date:</text>
<text x="219.8" y="175.2">Wednesday, December 09, 2015</text>
<text x="246.9" y="175.2">Sheet</text>
<text x="254.2" y="175.2">9</text>
<text x="261.5" y="175.2">of</text>
<text x="267" y="175.2">9</text>
</g>
<g font-size="1.6" fill="#0065ca">
<text x="98.7" y="17.9">TPS7A8300</text>
<text x="100.6" y="12.4">47.5k</text>
<text x="176.5" y="17">RED</text>
<text x="154.5" y="22.5">120 OHM @ 100MHz</text>
<text x="9.1" y="24.3">10uF</text>
<text x="47.9" y="28">301k</text>
<text x="66.2" y="25.1">22uF</text>
<text x="81.4" y="25.3">10uF</text>
<text x="131.8" y="25.3">0.1uF</text>
<text x="140.1" y="25.3">1uF</text>
<text x="148.1" y="24.9">47uF</text>
<text x="174.1" y="26.2">33uF</text>
<text x="181.2" y="26">10uF</text>
<text x="189.3" y="25.3">1uF</text>
<text x="196.6" y="26.2">.01uF</text>
<text x="25" y="34.4">TPS82085</text>
<text x="122.5" y="30.7">.01uF</text>
<text x="48.5" y="38.1">162k</text>
<text x="134.4" y="38.1">0</text>
<text x="134.4" y="41.7">0</text>
<text x="134.4" y="36.2">0</text>
<text x="134.4" y="39.9">0</text>
<text x="74.1" y="43.5">.01uF</text>
<text x="82.3" y="42.6">10uF</text>
<text x="134.4" y="45.4">0</text>
<text x="134.4" y="43.5">0</text>
<text x="235.9" y="47.2">BARE BOARD, TSW54J60</text>
<text x="100.6" y="62.7">47.5k</text>
<text x="247.8" y="65.5">SCREW, 4-40 X 3/4&quot;, PHIL, SS</text>
<text x="98.7" y="68.2">TPS7A8300</text>
<text x="177.4" y="67.3">RED</text>
<text x="224" y="69.1">STANDOFF, FEMALE, 4-40 X 1 3/16&quot;, AL</text>
<text x="81.4" y="75.5">10uF</text>
<text x="131.8" y="75.5">0.1uF</text>
<text x="140.1" y="75.5">1uF</text>
<text x="148.1" y="75.2">47uF</text>
<text x="154.5" y="72.8">120 OHM @ 100MHz</text>
<text x="174.1" y="76.5">33uF</text>
<text x="181.2" y="76.3">10uF</text>
<text x="189.3" y="75.5">1uF</text>
<text x="196.6" y="76.5">.01uF</text>
<text x="247.8" y="77.4">SCREW, 4-40 X 3/4&quot;, PHIL, SS</text>
<text x="122.5" y="81">.01uF</text>
<text x="224" y="81">STANDOFF, FEMALE, 4-40 X 1 3/16&quot;, AL</text>
<text x="134.4" y="86.5">0</text>
<text x="134.4" y="88.3">0</text>
<text x="74.1" y="93.8">.01uF</text>
<text x="82.3" y="92.9">10uF</text>
<text x="134.4" y="92">0</text>
<text x="134.4" y="95.7">0</text>
<text x="134.4" y="90.2">0</text>
<text x="134.4" y="93.8">0</text>
<text x="235.9" y="102.1">BLK</text>
<text x="243.2" y="102.1">BLK</text>
<text x="250.5" y="102.1">BLK</text>
<text x="257.9" y="102.1">BLK</text>
<text x="265.2" y="102.1">BLK</text>
<text x="100.6" y="114.9">47.5k</text>
<text x="176.5" y="119.4">RED</text>
<text x="98.7" y="120.4">TPS7A8300</text>
<text x="154.5" y="124.9">120 OHM @ 100MHz</text>
<text x="81.4" y="127.7">10uF</text>
<text x="131.8" y="127.7">0.1uF</text>
<text x="140.1" y="127.7">1uF</text>
<text x="148.1" y="127.3">47uF</text>
<text x="174.1" y="128.6">33uF</text>
<text x="181.2" y="128.4">10uF</text>
<text x="189.3" y="127.7">1uF</text>
<text x="196.6" y="128.6">.01uF</text>
<text x="122.5" y="133.1">.01uF</text>
<text x="134.4" y="138.6">0</text>
<text x="134.4" y="142.3">0</text>
<text x="134.4" y="140.5">0</text>
<text x="74.1" y="145.9">.01uF</text>
<text x="82.3" y="145">10uF</text>
<text x="134.4" y="144.1">0</text>
<text x="134.4" y="147.8">0</text>
<text x="134.4" y="145.9">0</text>
</g>
<g font-size="1.6" fill="#00f">
<text x="171.5" y="25.2">+</text>
<text x="171.5" y="75.5">+</text>
<text x="171.5" y="127.6">+</text>
</g>
<g font-size="1.3">
<text x="29.3" y="1.4">5</text>
<text x="84.1" y="1.4">4</text>
<text x="139" y="1.4">3</text>
<text x="193.8" y="1.4">2</text>
<text x="248.7" y="1.4">1</text>
<text x=".5" y="24.7">D</text>
<text x="276.6" y="24.7">D</text>
<text x=".5" y="68.2">C</text>
<text x="276.6" y="68.2">C</text>
<text x=".5" y="111.6">B</text>
<text x="276.6" y="111.6">B</text>
<text x=".5" y="155">A</text>
<text x="276.6" y="155">A</text>
<text x="29.3" y="176.9">5</text>
<text x="84.1" y="176.9">4</text>
<text x="139" y="176.9">3</text>
<text x="193.8" y="176.9">2</text>
<text x="248.7" y="176.9">1</text>
</g>
</svg>
